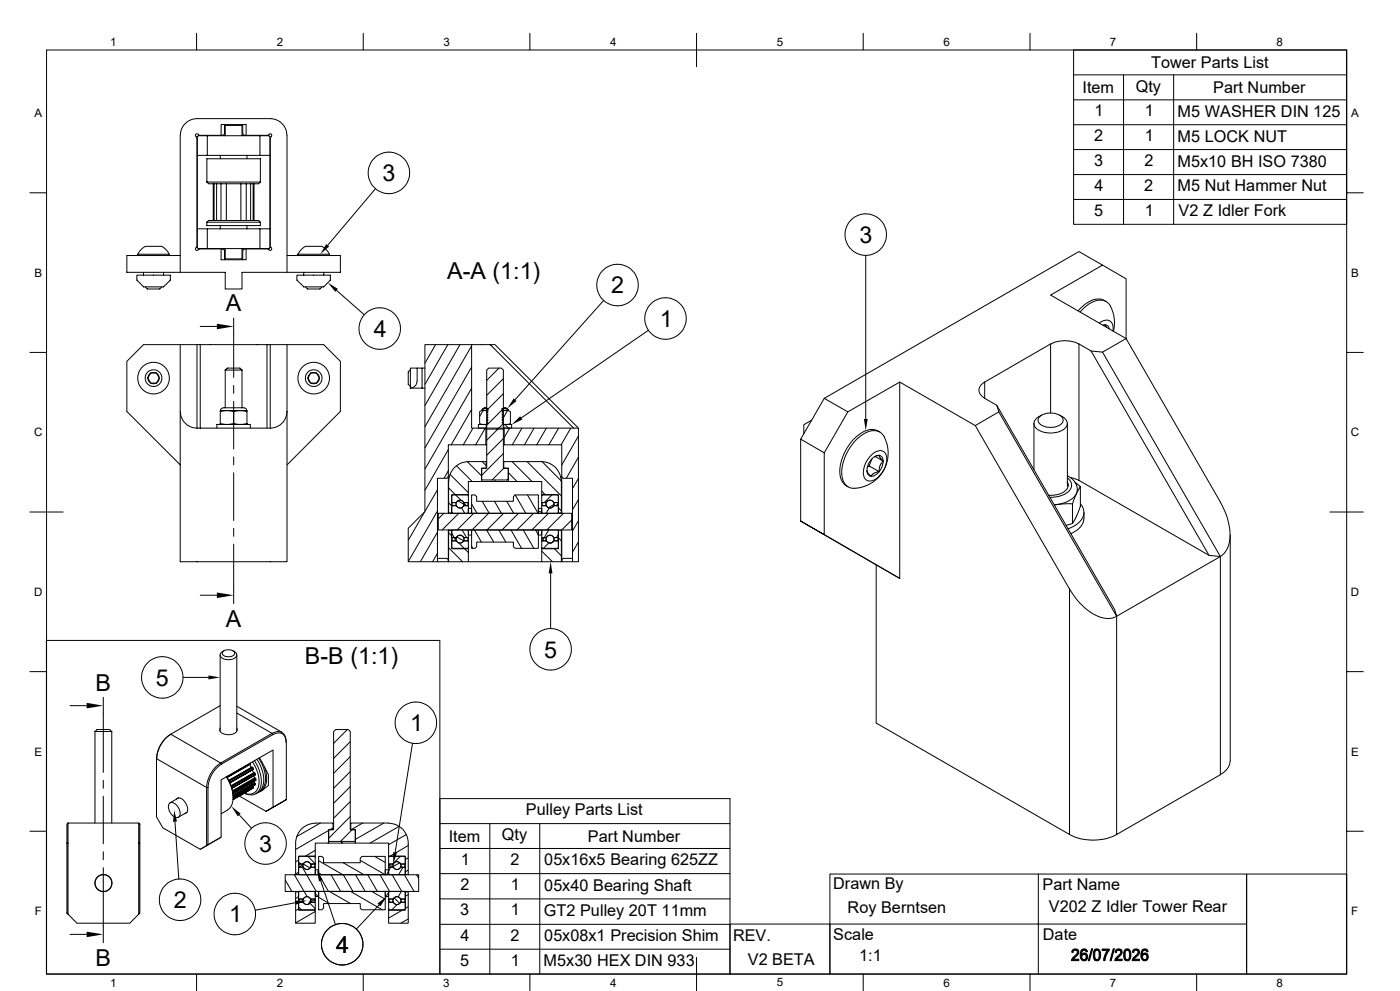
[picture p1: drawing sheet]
<svg xmlns="http://www.w3.org/2000/svg" width="420mm" height="297mm" viewBox="0 0 420 297" stroke-linecap="round" stroke-linejoin="round" font-family="sans-serif">
<g fill="none" stroke="#000" stroke-width=".3">
<path d="M14 15h390v276.9h-390zM59 10v5M109 10v5M159 10v5M209 10v10M259 10v5M309 10v5M359 10v5M404 15h-81.9v52.2h81.9M67.4 37.3v2.8M72.8 37.3l.1 2.8 .4 .5M322.1 22.4h81.9"/>
<path d="M322.1 29.9h81.9M322.1 37.4h81.9M337.1 22.4v44.8M352.1 22.4v44.8M9 57.8h5M58.8 41l.3 .4M59.1 41.4v32.3M59.2 46.6v22M62.1 54.6l.5 .5h15l.5-.5M62.1 54.6h16M62.1 54.6v-7h16v7M62.2 40.7v5.9h-3v-5.6l.3-.3h21.2l.3 .3v27.6"/>
<path d="M62.2 46.6h15.8M64 55.1v11M64.2 55.1v11M65 55.1v11M66.1 46.6v1M66.3 55.1v11M66.3 40.6h.5M66.8 40.6h.8M67.3 40.1l-.5 .5M67.6 40.7v-3.1h5v3.1M67.9 55.1v11M72.3 55.1v11"/>
<path d="M72.6 40.6h.7M73.3 40.6h.5v-3.3h-7.5v3.3h-6.5a.58 .58 0 0 0-.6-.5 .58 .58 0 0 0-.5 .6l.2 .3M73.8 40.6h6.5a.58 .58 0 0 1 .7-.5 .58 .58 0 0 1 .5 .6l-.2 .3M73.9 55.1v11M74.1 46.6v1M75.2 55.1v11M75.9 55.1v11M76.2 55.1v11M78 40.7v5.9h3M81.1 41.4v32.3M81.3 41l-.2 .4M112.6 56.6l-14.3 16.9"/>
<path d="M322.1 44.8h81.9M322.1 52.3h81.9M322.1 59.8h81.9M404 57.8h5M41.3 76.2h9.5v.4M41.3 76.2v.4M43.6 73.8h5M43.6 73.9l-1.3 .9-.9 1.4M48.6 73.9l1.2 .9 1 1.4M54.1 76.6h-16v5h29.5v5h5v-5h29.5v-5h-16M58.9 74.2a.47 .47 0 0 0-.1 .7 .47 .47 0 0 0 .7-.1M59.1 73.7l-.3 .5"/>
<path d="M62.1 66.6l.5-.5h15l.5 .5M62.1 66.6h16M62.1 66.6v1h16v-1M62.2 74.5v-5.9h-3v5.6l.3 .3h21.2l.3-.3v-5.6h-3v5.9M62.2 68.6h15.8M66.1 67.6v1M66.3 74.6h-6.5l-.3 .2M66.8 74.6h.8M66.8 74.6l.5 .5M66.8 74.6h-.5v3.3h7.5v-3.3h6.4l.4 .2M67.4 75.1v2.8M67.6 74.5v3.1h5v-3.1"/>
<path d="M72.6 74.6h.7M73.3 74.6l-.4 .5-.1 2.8M73.3 74.6h.5M74.1 67.6v1M81.1 73.7l.1 .3a.53 .53 0 0 1 .3 .7 .53 .53 0 0 1-.9 .1M89.3 76.6v-.4h9.5v.4M91.6 73.9l-1.3 .9-.9 1.4M91.6 73.8h5M96.6 73.9l1.3 .9 .9 1.4M259.7 76.5v49.1M330.8 79.5l7 4.1v17.9l28.3 49a17.2 17.2 0 0 1 2.4 13.1l-1 1.9-1.4 1.3M41.1 82.5h10v1.4l-2 2.1h-6l-2-2.1z"/>
<path d="M43.1 81.6v.9M43.6 86l.6 .6h3.7l.7-.6M49.1 81.6v.9M54.1 81.6v-41a5.1 5.1 0 0 1 5-5h22a5.1 5.1 0 0 1 5 5v41M60.1 97.8h5M70.1 95.3v17.8M89.1 82.5h10v1.4l-2 2.1h-6l-2-2.1zM91.1 81.6v.9M91.6 86l.6 .6h3.8l.6-.6M97.1 81.6v.9M101 87l8.3 7.3M181.1 90.1l-26.6 29.7"/>
<path d="M194.5 99l-38.1 26.3M329.8 96.8a2.26 2.26 0 0 1 2.3-.9 2.26 2.26 0 0 1 1.7 1.6l.1 1.7M331.6 97.4l-.7 .1M331.6 97.4l.8 .3 .4 .9M331.6 97.4l-.6 .1M331.6 97.4l.3 .7M331.9 90.4a5.3 5.3 0 0 0-6.7 1.1l-1.8 1.7M333.2 91.9a10.6 10.6 0 0 1 .8 7.4M333.2 91.8a3.7 3.7 0 0 0-5.2-1.4l-1.4 .7-2.6 2.4M9 105.6h5M45.2 111.8h1.8l.8 1.6-.9 1.4h-1.7l-.4-.6-.5-.9zM54.1 103.3v65.1h32v-45.1"/>
<path d="M59.1 103.3v25M60.1 103.3h-17l-5 5v15l16 16M60.1 103.3h20M60.1 103.3v25M67.6 110.9l.6-.6h3.8l.6 .6M67.6 110.9h5M67.6 110.9v11.3M70.1 115.5v2.4M72.6 110.9v11.3M81.1 103.3h16l5 5v15l-16 16M86.1 103.3v20M95 111.8h-1.8l-.8 1.5"/>
<path d="M95 111.8a1.69 1.69 0 0 0-2.6 1.5M95 111.8a1.7 1.7 0 0 1 0 3 1.7 1.7 0 0 1-2.6-1.5M95 111.8l.8 1.5-.8 1.5h-1.8l-.8-1.5M123.1 110.8l-.6 .7v3.7l.6 .6M125.1 114.3a2.02 2.02 0 0 1-2 2M125.1 114.3v-4h1.5v6h-3.5M125.1 110.3h-2v6M126.6 110.3h.9M126.6 116.3h.9M130.6 103.3l-3.1 5.5M134.3 103.3l-6.8 11.8M138 103.3l-10.5 18.2"/>
<path d="M141.5 103.3h5.6M141.5 103.6l-14 24.2M141.5 109.9l-14 24.3M141.5 116.3l-14 24.2M146 110.9l.6-.6h3.8l.6 .6v29.4h1.5v3.5h-8v-3.5h1.5zM149.7 110.3l-3.7 3.7M151 113.5l-5 5M151 118l-5 5M247.3 119.4l-7.1 12.2v24.6l22.6 13.1v47.4l58 33.4M269.9 114.5v58.9l-7.1-4.1M295.4 114.5l19.8-11.4v20.6M295.4 114.5a2.55 2.55 0 0 0-1.7 2.4 2.55 2.55 0 0 0 1.7 2.4"/>
<path d="M315.2 103.1a9.3 9.3 0 0 1 8.5 0M327.3 105.2l3.5 .3 35.3 61.3-3.4-.3zM327.3 105.2l-3.6-2.1v40.9M330.8 105.5l7-4-22.6-13.1 15.6-8.9-7.1-4.1-76.4 44 7 4 15.6-8.9 22.7 13.1 7-4.2-.6-1.9-3.6-2.1v-4.9M404 105.6h5M54.1 123.3a5.1 5.1 0 0 0 5 5M59.1 128.3h22M65.1 128.3v-1.1h10v1.1M66.1 123.1h2l-2 .3zM66.1 126.9l1.4 .3 2.6-.3M66.1 126.9v.3M66.1 123.4v3.5"/>
<path d="M66.1 123.1a1.44 1.44 0 0 1 2-.9h3.4a2.57 2.57 0 0 1 2.4 .4l.1 .5M68.1 123.1h4M68.1 123.1l2 .3M70.1 126.9l1.4 .3 2.6-.3M70.1 120.3v14.3M70.1 136.9v2.4M72.1 123.1h2v.3zM72.1 123.1l-2 .3M74.1 126.9v.3M74.1 123.4v3.5M80.1 128.3v-25h1v25M86.1 123.3a5.1 5.1 0 0 1-5 5"/>
<path d="M134.5 134.7l-7 12.2M136.9 139.6l4.8 4.8M140.2 138.3l4.3 4.4M141.5 122.6l-6.2 10.8M141.9 128.4l-2.9 5M143.5 128.2l.1 .2M143.5 127.2h2.3v1.1h-2.3zM144.7 138.3l1.1 1.2M144.9 123.1l-1 1.7M145.3 122.4l-.6 .3v.4h1.3l.4 .3-.4 .3 .4 .5-.4 .5 .4 .4-.4 .4 .4 .3-.4 .5 .4 .3-.4 .6h-1.5l-.6-.3v-3.5l.6-.3M145.3 122.4h.5a.87 .87 0 0 0-1.3 .7M145.3 122.4h1.1v.6h-1.7l.2-.4 .4-.1"/>
<path d="M145.4 122.3l-.1 .1M145.5 128.4l-2.8 5M145.8 133.3h.2M145.8 138.3h.2M145.8 122.2h.2M145.8 122.4h.2M149.2 128.4l-.1 .3M150.6 122.5l.4 .5M150.7 125.7v.2M151 138.3h.1M151 133.3h.3M151 122.5l-5 5"/>
<path d="M151 127l-5 5M151 131.4l-5 5M151 135.9l-6.5 6.6M151 122.2h.1M151.1 127.2h2.4v1.1h-2.4zM151.1 122.2l1 .2 .4 .7 .6 .3v3.5l-.6 .3h-1.5v-.2l-.4-.3 .4-.3-.4-.5 .4-.3-.4-.5 .4-.3-.4-.5 .4-.3-.3-.7 .3-.2h1.4l-.4-.6-.9-.1zM151.1 138.3h11.3a6 6 0 0 1 6 6v9.5h-.9v-5.5h-5v-4h-10v-4h-1.4zM151.5 127.3l1.1 1.1M151.7 122.4h-1.1v.6h1.7l-.2-.4-.4-.1M152.2 123.1l-1.3 2.3M152.4 122.7v.2M152.9 128.4l-1.6 2.7"/>
<path d="M153.6 138.3l6 6.1M156.5 128.4l-2.8 5M158.1 138.3l10.3 10.3M160.2 128.4l-2.9 5M162.6 138.3l5.8 5.8M163.9 128.4l-2.9 5M167.6 128.4l-3 5M171.2 128.4l-2.9 5M172.1 128.3l-25-25h1.4l25 25M173.5 130.7l-5 8.7M173.5 137l-3.6 6.3M243.5 125.9l-2.4 1.4v2.7"/>
<path d="M247.3 135.7v24.5l-7.1-4M254.3 123.4l-7 12.3-7.1-4.1M260.7 139.7l3 1.7M261.3 136.5a3.1 3.1 0 0 1 4-.9 5.2 5.2 0 0 1-.7 6 4.5 4.5 0 0 1-4.2 2.5 2.65 2.65 0 0 1-1.3-3.3l.6-2zM261.6 137.5l-.9 2.2-.5 .3M262.5 136.8l2.5 1.4M263.7 136.5a4.4 4.4 0 0 0-3.3 5.7 1.83 1.83 0 0 0 2.7-.2l.6-.6M263.7 136.5a1.77 1.77 0 0 1 1.1 2.5l-.3 1.2-.8 1.2M263.7 136.5l-1.4 .4M263.7 136.5l.9 1.3a.56 .56 0 0 1 .2 .6 .56 .56 0 0 1-.4 .5l-.5 .8-.2 1a.78 .78 0 0 1-.9 .9l-1.3 .8a.3 .3 0 0 1-.3 .3 .3 .3 0 0 1-.3-.3l-.8-1.4M263.9 129.5a5.3 5.3 0 0 0-6.6 1.1 14.4 14.4 0 0 0-5.2 12.1l.3 1.2 .7 1 1.3 1M292.6 127.6l28.2 48.9v73.6"/>
<path d="M299 121.5l35.4 61.2 .6 2-35.4-61.3M310.2 126.9v13.9M312.1 124.7a5.3 5.3 0 0 1 6.7 .6 1.75 1.75 0 0 1-1.4 2.4 5 5 0 0 1-5.8-1.1l-.2-1zM312.5 124.4l-.8 .5M317.9 124.4a2.73 2.73 0 0 1 2.2 3.1 5.7 5.7 0 0 1-6.3 2.2 3.4 3.4 0 0 1-3.6-3l.6-1.2 .8-.6M320.2 126.9v18.9M9 153.5h10M70.1 141.7v14.3M70.1 158.4v2.3M127.3 153.5l-4.8 8.4M131.3 146.7l-3.8 6.5M131.3 153.1l-8.8 15.1"/>
<path d="M131.3 159.4l-5.2 8.9M131.5 153.8h40v5h-40zM133.1 153.8l-1.6 1.6M134.5 142.8l-.5 .5h-2.8v25.1h-8.7v-10.1l5-5v-50h14v25h32v40.1h-1.8v-25.1h-2.7l-.5-.5M134.5 142.8v11M134.5 141.1l-1.3 2.2M134.5 158.8v9.6M134.6 153.8h.1M134.6 158.8v.2M134.6 159h.9v5.5h5v3.9h-5.9zM134.6 144.3v9.5h.9v-5.5h5v-4h4M134.6 144.3a5.9 5.9 0 0 1 6-6h5.2v2h-1.3v4"/>
<path d="M134.6 159.7l.9 .9M134.6 150.7l.9 .9M134.6 146.3l2 2M135 142.2l5.5 5.5M135.5 153.8h.1M135.5 158.8v.2M135.5 151.6h1.4a1.2 1.2 0 0 0 1.1 .7 1.2 1.2 0 0 0 1.1-.7h1.4v2l-.2 .2h-4.6l-.2-.2zM135.5 159.8l1.3 2.2M135.5 153.4l.3 .4M135.6 150.6h1.2v1h-1.2zM135.7 148.3h4.6l.2 .3v2h-1.4a1.23 1.23 0 0 0-1.1-.7 1.23 1.23 0 0 0-1.1 .7h-1.4v-2zM135.7 158.8h4.6l.2 .3v2h-1.4a1.23 1.23 0 0 0-1.1-.7 1.23 1.23 0 0 0-1.1 .7h-1.4v-2z"/>
<path d="M136.7 148.3l1.6 1.6M136.9 151.5l-.1 .1M137.3 150.1l1.9 1.1M137.6 153.8l-5 5M138.5 152.2l.9 1.6M138.6 158.8l1.4 2.3M139.1 151.5l.1 .1M139.2 150.6h1.2v1h-1.2zM139.2 150.9l.7 .7M140.5 148.3v.3M140.5 152.4h1v1.4h-1zM140.5 158.8h1v1.6h-1z"/>
<path d="M140.5 150.6v1M141.5 158.8h20v5.5h-7l-.5-.5v-1.3h-11v1.3l-.5 .5h-1zM141.5 148.3h1l.5 .5v1.4h11v-1.4l.5-.5h7v5.5h-20zM141.5 151.1l1.6 2.7M142.1 153.8l-5 5M142.3 158.8l2.1 3.6M144.5 144.3h8M144.7 150.2l2.1 3.6M146 158.8l2.1 3.6M146.6 153.8l-5 5M148.3 150.2l2.1 3.6M148.5 143.8v.5"/>
<path d="M149.6 158.8l2.1 3.6M151.1 153.8l-5 5M151.1 140.3l-3.5 3.5M152 150.2l2.1 3.6M152.5 143.4l-.4 .4M152.5 141.7l2.7 2.7M153.3 158.8l3.2 5.5M154.6 148.3l3.1 5.5M155.6 153.8l-5 5M157 158.8l3.1 5.5M158.2 148.3l3.2 5.5M160.1 153.8l-5 5"/>
<path d="M160.7 158.8l.8 1.6M161.5 153l1 .6M161.5 152.4h1v1.4h-1zM161.5 158.8h1v1.6h-1zM162.5 148.3v.3M162.5 148.6l.3-.3h4.5l.2 .3v2h-1.4a1.2 1.2 0 0 0-1.1-.7 1.2 1.2 0 0 0-1.1 .7h-1.4zM162.5 147.2l1 1.1M162.5 150.6v1M162.5 151.6h1.4a1.2 1.2 0 0 0 1.1 .7 1.2 1.2 0 0 0 1.1-.7h1.4v2l-.2 .2h-4.5l-.3-.2zM162.6 150.6h1.2v1h-1.2zM162.8 158.8h4.5l.2 .3v2h-1.4a1.2 1.2 0 0 0-1.1-.7 1.2 1.2 0 0 0-1.1 .7h-1.4v-2zM163.9 151.5l-.1 .1"/>
<path d="M164.5 153.8l-4.9 5M164.6 158.8l-1.9 3.3M164.7 152.3l-.9 1.5M165.6 148.3l-2.3 2.3M166.2 151.5v.1M166.2 150.6h1.2v1h-1.2zM166.2 151.2l-1.7 1M167.4 151l-.6 .6M167.5 153.8h.1M167.5 158.8v.2M167.5 159h.9v9.4h-5.9v-3.9h5zM167.5 152.2l.9 .9"/>
<path d="M168.4 153.8h.1M168.4 158.8v.2M168.5 142.8v-9.5h-17.2v-4.7h-5.5v4.7h-11.3v9.5M168.5 142.8v11M169 153.8l-5 5M171.5 155.9l-3 2.9v9.6M173.5 143.4l-1.8 3M173.5 149.7l-1.8 3.1M173.5 156.1l-1.8 3M256.4 146.3a10.5 10.5 0 0 0 8.2-16.3 4.6 4.6 0 0 0-5.9 .3 14.2 14.2 0 0 0-6 13 3.5 3.5 0 0 0 3.7 3M317.2 151.2l-.9 .1M317.2 151.2l-.9 .2"/>
<path d="M320.2 144.7l.3 .8M320.2 144.4a2.45 2.45 0 0 1-1.9 3.5l-1.1 .4-2.6 .2M320.2 143.2a2.69 2.69 0 0 1 1.3 2.7 2.69 2.69 0 0 1-2 2.2l-1.8 .7-2.7 .3M320.2 142.6l1.4 .9 1.1 1.4 .5 1.4-.3 1.7M321.1 143.1l2.6 .9M321.7 156.9l-1.9 .6M321.7 151v5.9M322.5 144.6l1 .7a.72 .72 0 0 1 .5 .7 .72 .72 0 0 1-.4 .6l-.7 1.4M322.9 148l-1 2.4a.6 .6 0 0 1-.3 .7 .6 .6 0 0 1-.7-.1l-3.7 .2M322.9 148a7.4 7.4 0 0 1-5.7 3.2M323.7 144l39 22.5M324.1 145.9v5.8l-1.1 2.9-1.3 2.3"/>
<path d="M324.1 151a3.9 3.9 0 0 1-1 6.1l-2.7 1.4M325.2 153.6a5.6 5.6 0 0 1-4 6.3M398.9 153.5h10.1M60.1 178.4h5M70.1 163.1v17.8M131.2 168.4h3.4M131.2 167.3h2.8M131.3 165.8l-1.5 2.5M134 167.4l.5 .5M134.6 164.2l4.1 4.1M135.5 162.1h1.4a1.25 1.25 0 0 0 1.1 .7 1.25 1.25 0 0 0 1.1-.7h1.4v2l-.2 .2h-4.6l-.2-.2zM135.6 161.1h1.2v1h-1.2z"/>
<path d="M136.8 161.1l.1 .1M137 160.9l2.1 1.2M137.6 162.7l1.6 1.6M139.2 161.1h1.2v1h-1.2zM139.2 161.1l-.1 .1M139.3 164.4l1.2 1.2M140.5 164.1v.4M140.5 168.4h22M140.5 161.1v1M141.5 163.8l.3 .5M162.5 164.1v.4M162.5 162.1h1.4a1.22 1.22 0 0 0 1.1 .7 1.22 1.22 0 0 0 1.1-.7h1.4v2l-.2 .2h-4.5l-.3-.2z"/>
<path d="M162.5 165.2l3.2 3.1M162.5 161.1v1M162.6 161.1h1.2v1h-1.2zM163.8 161.1l.1 .1M164.6 162.7l-1.6 1.6M165.2 171.8v16.5M165.9 162.3l-.7 .5M166.2 161.1h1.2v1h-1.2zM166.2 161.1v.1M166.3 161.1l-.1 .1M166.3 164.4l2.1 2.2M167.5 160.1l-.5 1"/>
<path d="M167.5 161.2l.9 .9M168.4 168.4h3.3M169 167.4l-.5 .5M169 167.3h2.7M173.5 162.4l-1.8 3.1M247.3 160.2l22.6 13.2M320.9 176.5a17.1 17.1 0 0 0 10.1 8.7l2.2 .1 1.8-.6M369.1 160.3v67.8M13.9 191.9h118.1v100h-118.1zM66 196.3v22.9M66.8 195.3a2.57 2.57 0 0 1 3.6 .2 1.41 1.41 0 0 1-1.9 1.4 1.28 1.28 0 0 1-1.7-1.6zM67.2 195a1.23 1.23 0 0 0-1.2 1.2 1.23 1.23 0 0 0 1.1 1.3 3.2 3.2 0 0 0 3.9-.9l-.1-.9-1-.7"/>
<path d="M71 196.3v22.9M335 184.7l31.1-17.9v65.4l-31.1 17.9M335 184.7v65.4M9 201.3h5M21 211.5h5M28.5 219.2l.6-.5h3.8l.6 .5M28.5 219.2h5M28.5 219.2v27.5M31 209v22.5M33.5 219.2v27.5M54.9 203h7.6M66 211.5l-14.8 8.5 15 8.7"/>
<path d="M66.1 218.2a1.44 1.44 0 0 0 1.5 1.9 2.86 2.86 0 0 0 3.6-1.3l-.2-.6M71 213.7l10.6 6.1M71 211.7l13.6 7.8M81.6 219.8a2.55 2.55 0 0 1 3-.3 2.55 2.55 0 0 1 1.2 2.7M81.6 219.8l.2 .4M81.6 219.8l-15.4 8.9M100.1 219.2l.6-.5h3.8l.6 .5v29.5h1.5v3.5h-8v-3.5h1.5zM104.2 218.7l-4.1 4.1M404 201.3h5M31 233.8v2.5M31 238.6v14.3M46.9 227.1v17.7l2 3.3 11.2 6.5 1.9-1.2"/>
<path d="M46.9 227.4l15.1 8.6M51.2 220a9 9 0 0 0-4.2 7.2M51.2 220.1a9.3 9.3 0 0 0-4.2 7.3M52.9 239.6a1.64 1.64 0 0 1 2.6 .8 2.73 2.73 0 0 1 .4 3.3l-.5 .2M53.5 239.2l-2.5 1.4M62 236h.4v17.2l-.4 .2M62 236v17.4M66.2 228.7l.2 .3M66.2 228.7a9.3 9.3 0 0 0-4.2 7.3M66.4 229.1a8.6 8.6 0 0 0-4 6.9M67.9 232.8a9.2 9.2 0 0 1 1.4 8.9 5.8 5.8 0 0 1-3 2.2M67.9 232.8a10.8 10.8 0 0 1 2 5.9"/>
<path d="M68.6 233.9l7.1-3.9-7 4M69.6 236.2l7-4zM70 238.7v.4M71.8 238.5l8 4.7M75 229.1l.1 .5 .4 .4M75 229.1l-6.8 3.9M75.1 228.7v.1M75.1 228.8v.1M75.1 236.6h.1M75.1 228.9l-7 4.1M75.1 228.7l-7.1 4.1M75.1 228.9l-.1 .2"/>
<path d="M75.7 228.3a8.6 8.6 0 0 1 1.4 8.4 2.85 2.85 0 0 1-3.9 1M75.7 230h.2M75.8 230.1l.2 .4M75.8 230.7a.88 .88 0 0 0 .6 1l.1 .1M75.9 230.7h-.1M75.9 235.6l.1 .2-6.1 3.5M75.9 236.2l-6 3.4 5.2-3M75.9 230.1l-7.2 4M76 230.6l-7 4 6.8-3.9M76 230.5l-7.1 4M76 236.1l-6.1 3.5M76 235.9l-6.1 3.6"/>
<path d="M76.2 231.6l-6.9 3.9M76.2 232.5l.3 .6M76.2 234.2l.2 .3M76.3 234.5l-6.4 3.7M76.3 234.5l.2 .2M76.3 228a9.4 9.4 0 0 1 1.6 8.6 3.2 3.2 0 0 1-4.7 1.1M76.4 231.6l-7 4.1M76.4 233.1l.3 .2M76.4 233.1l-6.6 3.9M76.5 235.2h.1M76.5 235.2l-6.5 3.8 6.5-3.8M76.5 234.8l.1 .1"/>
<path d="M76.5 234.8l-6.5 3.7M76.6 232.2l-.1-.4-7 4M76.6 234.9l-.1 .3M76.6 234.9l-6.6 3.9M76.8 233.5l-.1-.2-6.9 3.9M76.8 233.8v-.3l-6.9 3.9M76.8 233.8l-6.9 4M76.8 233.8l-6.9 3.9M77 227.5a9.2 9.2 0 0 1 1.5 8.9l-1 1M77.5 237.5l-.7 .4M77.6 227.2a8.9 8.9 0 0 1 1.4 8.8l-.6 .6M77.8 227.2l2.7 5v3.2l-1.9 1.5-1 .5"/>
<path d="M79 236.6l-.6 .4M79.5 230.1a6 6 0 0 1-.8 6.6l-.8 .5M81.8 220.2l-15.4 8.8M81.8 220.2a2.41 2.41 0 0 1 2.9-.3 2.41 2.41 0 0 1 1.1 2.6M85.9 222.2v17.4M105.1 222.3l-5 5M105.1 226.8l-5 5M105.1 231.3l-5 5M105.1 235.8l-5 4.9M123.7 222.8l-5.2 32.7M132 239.4h87v52.5h-87zM369 228.1a5 5 0 0 1-2.9 4.1"/>
<path d="M9 249.1h5M20.1 247l.3-.3v27.3l-.3-.3zM20.4 246.7h21.2M31 255.3v2.4M41.6 246.7l.4 .3v26.7l-.4 .3zM50.8 240.8a1.71 1.71 0 0 1 2.5 .8 2.49 2.49 0 0 1 .2 3.3 2.58 2.58 0 0 1-2.8-2.3l-.2-.8zM52.5 246.3l1.1 17.1M56 243.5h.1M56 243.5l-2.5 1.4M66.3 250.9l-6.2 3.7M71.8 244.2l3.6 4M79.8 243.2l6.1-3.6z"/>
<path d="M81.9 241.9v-17.1l-15.6 8.9v17.2l-3.9 2.3M89.6 258.4l.6 .5M89.6 257.8l-.9 .5M89.6 256.9l.2-.2h4.5l.3 .2v2.1h-1.4a1.2 1.2 0 0 0-1.1-.8 1.2 1.2 0 0 0-1.1 .8h-1.4zM89.7 259h1.1v.9h-1.1zM90.7 259.9l4.2 7.3M90.9 259l-1 .9M90.9 259.8v.1M91 259l2 1.1M91 259.9h-1.4v2l.2 .3h4.5l.3-.3v-2h-1.4M91 259.9a1.2 1.2 0 0 0 1.1 .7 1.2 1.2 0 0 0 1.1-.7M92.4 256.7l2.2 2.2"/>
<path d="M93.2 259.8l.1 .1M93.3 259h1.1v.9h-1.1zM93.9 258.9l-.6 .4M94.4 259.9l.2 .4M94.6 254.8l-2.9 1.8M94.6 259v.9M94.6 256.6v.3M94.7 246.7h5.2v2h-1.3v4M94.7 246.7a5.9 5.9 0 0 0-6 6v9.4h.9v-5.5h5v-3.9h4M95.6 258l7.3 4.2M95.6 256.7h1l.5 .5v1.4h11v-1.4l.5-.5h7v5.5h-20zM96.1 246.7l-7.1 4"/>
<path d="M98.6 248.9l-9.9 5.7M98.6 252.6h-.2M98.6 252.7h8M99.9 246.7h.2M99.9 248.1l-.9 .6M102.6 252.2v.5M103 258.6l6.2 3.6M105.1 240.2l-5 5M105.1 244.7l-6.5 6.5M105.1 246.7h.1M105.6 248.7l-3.4 3.5M108.1 257.9l7.5 4.3"/>
<path d="M108.8 246.7l-3.5 2M112.4 256.7l3.2 1.8M115.1 246.7l-8.5 4.9M116.5 246.7h-11.3v2h1.4v4h10v3.9h5v5.5h.9v-9.4a5.9 5.9 0 0 0-6-6M116.6 259v.9M116.6 256.9l.2-.2h4.5l.3 .2v2.1h-1.4a1.2 1.2 0 0 0-1.1-.8 1.2 1.2 0 0 0-1.1 .8h-1.4zM116.6 256.6v.3M116.7 259.2l1.2 .6M116.7 259h1.2v.9h-1.2zM117.2 259.9l-1.2 2.3M117.9 259.8v.1M118 259.9a1.2 1.2 0 0 0 1.1 .7 1.2 1.2 0 0 0 1.1-.7"/>
<path d="M118 259.9h-1.4v2l.2 .3h4.5M119.8 247.7l-8.7 4.9M119.9 258.6l-2 1.1M120.1 256.7l-2.3 2.2M120.2 259.9h1.4v2l-.3 .3M120.2 259.8l.1 .1M120.3 259h1.2v.9h-1.2zM120.9 259.9l-1.3 2.3M121.9 250.1l-5.3 3.1M122.5 253.4l-5.4 3.2M122.5 257.1l-.9 .5M132 246.8h87"/>
<path d="M132 254.3h87M146.9 246.8v45.1M161.9 246.8v45.1M320.8 250.1a15.6 15.6 0 0 0 14.2 0M404 249.1h5M20.4 274l2.7 2.7h15.8l2.7-2.7M31 260.1v22.4M85.6 262.2h40v5h-40zM85.6 263.8l1.9 3.4M88.3 262.2l3.8 6.5M88.6 270.6l-12 2.2M88.7 267.3h.9v5.5h5v3.9h-5.9z"/>
<path d="M88.7 262.1v.1M88.7 267.2v.1M89.6 271.8l.8 .9M89.6 261.4l-.9 .6M89.6 268.7l-.9 .6M89.6 272.4l-.9 .5M89.6 267.4l.2-.2h4.5l.3 .2v2.1h-1.4a1.2 1.2 0 0 0-1.1-.8 1.2 1.2 0 0 0-1.1 .8h-1.4zM89.6 262.1v.1M89.6 267.2v.1M89.7 269.5h1.1v.9h-1.1zM90.9 269.5v.1M91 270.4h-1.4v2"/>
<path d="M91 270.4a1.2 1.2 0 0 0 1.1 .7 1.2 1.2 0 0 0 1.1-.7M93 270.7l1.6 1.6M93.2 270.4h1.4v2l-.3 .3h-4.5l-.2-.3M93.3 269.7l-.8 1.4M93.3 269.5l-.1 .1M93.3 269.5h1.1v.9h-1.1zM94.4 269.6l-1.1 .7M94.6 267.8l.8 .8M94.6 273.2l-5.9 3.4M94.6 269.5v.9M94.6 260.7h1v1.5h-1zM94.6 267.2h1v1.5h-1z"/>
<path d="M94.6 272.4v.4M95.6 272.6v.1M95.6 268.9l3.1 1.9M95.6 261.6l.9 .6M95.6 267.2h20v5.5h-7l-.5-.5v-1.4h-11v1.4l-.5 .5h-1zM95.7 262.2l2.9 5M96.2 264l4.4 13.1M98.8 267.2l6.3 3.6M99.3 262.2l2.9 5M103 262.2l2.9 5M105.2 267.2l9.5 5.5M106.6 262.2l3 5"/>
<path d="M110.3 262.2l2.9 5M111.5 267.2l4.1 2.3M113.7 271.2l-6.8 7.2M114 262.2l2.9 5M115.6 260.7h1v1.5h-1zM115.6 267.2h1v1.5h-1zM116.6 267.4l-.7 1.2M116.6 269.5v.9M116.6 267.4l.2-.2h4.5l.3 .2v2.1h-1.4a1.2 1.2 0 0 0-1.1-.8 1.2 1.2 0 0 0-1.1 .8h-1.4zM116.6 272.4v.4M116.7 270.2l.4 .2M116.7 269.5h1.2v.9h-1.2z"/>
<path d="M117.6 262.2l2.9 5M117.9 269.5v.1M118 270.4a1.2 1.2 0 0 0 1.1 .7 1.2 1.2 0 0 0 1.1-.7M118 270.4h-1.4v2M118.2 269.1l1.7 1.7M119.1 271.1l-1.5 1.6M120.2 270.4h1.4v2l-.3 .3h-4.5l-.2-.3M120.3 269.5l-.1 .1M120.3 269.5h1.2v.9h-1.2zM120.4 267.2l-.9 1.6M120.7 272.8l-4.1 2.4M121.3 262.2l2.9 5"/>
<path d="M121.6 267.3h.9v9.4h-5.9v-3.9h5zM121.6 262.1v.1M121.6 267.2v.1M122.5 260.8l-.9 .5M122.5 268.1l-.9 .5M122.5 271.7l-.9 .6M122.5 275.4l-2.2 1.2M122.5 262.1v.1M122.5 267.2v.1M125 262.2l.6 1M132 261.8h87M132 269.4h87"/>
<path d="M132 277h87M219 276.9h30v15h-30zM249 262h125v29.9h-125zM249 276.9h125M311.5 262v29.9M374 262h30v29.9h-30zM21 280h5M59 291.9v5M109 291.9v5M132 284.5h87M159 291.9v5M209 286.9v10"/>
<path d="M259 291.9v5M309 291.9v5M359 291.9v5"/>
<circle cx="116.7" cy="51.8" r="6.2"/>
<circle cx="259.7" cy="70.3" r="6.2"/>
<circle cx="113.9" cy="98.5" r="6.2"/>
<circle cx="185.3" cy="85.4" r="6.2"/>
<circle cx="199.7" cy="95.5" r="6.2"/>
<circle cx="46" cy="113.3" r="2.51"/>
<circle cx="46" cy="113.3" r="1.7"/>
<circle cx="46.1" cy="113.3" r="4.7"/>
<circle cx="94.1" cy="113.3" r="2.51"/>
<circle cx="94.1" cy="113.3" r="4.7"/>
<circle cx="138" cy="151.1" r="1.18"/>
<circle cx="165" cy="151.1" r="1.18"/>
<circle cx="138" cy="161.6" r="1.18"/>
<circle cx="165" cy="161.6" r="1.18"/>
<circle cx="165.2" cy="194.6" r="6.2"/>
<circle cx="48.7" cy="203" r="6.2"/>
<circle cx="124.8" cy="216.6" r="6.2"/>
<circle cx="79.7" cy="252.8" r="6.2"/>
<circle cx="92.1" cy="259.4" r="1.18"/>
<circle cx="119.1" cy="259.4" r="1.18"/>
<circle cx="31" cy="264.7" r="2.51"/>
<circle cx="31" cy="264.7" r="2.58"/>
<circle cx="54" cy="269.7" r="6.2"/>
<circle cx="70.5" cy="273.9" r="6.2"/>
<circle cx="92.1" cy="269.9" r="1.18"/>
<circle cx="119.1" cy="269.9" r="1.18"/>
<circle cx="102.7" cy="283" r="6.2"/>
</g>
<g fill="#000" stroke="#000" stroke-width=".3">
<path d="M321.8 284.6l.2-.1a1.16 1.16 0 0 1 1.4 .2l-1.1 .1-.4 .7-.4-.1z" fill-rule="evenodd"/>
<path d="M322.6 284.7h.8l.2 1-1.6 1.8h1.6v.4h-2.2l.4-.8 .8-.8a.8 .8 0 0 0 .6-.8 .8 .8 0 0 0-.6-.8z" fill-rule="evenodd"/>
<path d="M324.4 284.8l.8-.1a1.14 1.14 0 0 0-.7 1.4h.4a.84 .84 0 0 0-.3 .9 .84 .84 0 0 0 .6 .6h.8a1.2 1.2 0 0 1-1.5 .1 1.2 1.2 0 0 1-.4-1.4z" fill-rule="evenodd"/>
<path d="M324.5 284.6h.2a.95 .95 0 0 1 1.5 .6l-.4 .1-.5-.6z" fill-rule="evenodd"/>
<path d="M324.7 285.9a.88 .88 0 0 1 1.3 .1l-1.5 .1z" fill-rule="evenodd"/>
<path d="M325.2 286h.8l.3 .5-.2 1.1h-.9a.83 .83 0 0 0 .6-.8 .83 .83 0 0 0-.6-.8z" fill-rule="evenodd"/>
<path d="M327.4 284.4h.4l-1 3.6h-.3z" fill-rule="evenodd"/>
<path d="M328.3 284.8l.8-.1a1.94 1.94 0 0 0-.6 2.5l.6 .4-.8 .1-.2-.5-.1-1.7z" fill-rule="evenodd"/>
<path d="M328.3 284.7a1.14 1.14 0 0 1 1.4-.1 1.14 1.14 0 0 1 .5 1.4l-.1 1a1 1 0 0 1-.7 .9 1 1 0 0 1-1.1-.2l.8-.1a1.86 1.86 0 0 0 .5-2.5l-.3-.3z" fill-rule="evenodd"/>
<path d="M330.6 284.4h2.2l-1 2.1-.3 1.4h-.4l.1-.8 1-2.2h-1.6z" fill-rule="evenodd"/>
<path d="M334 284.4h.3l-1 3.6h-.3z" fill-rule="evenodd"/>
<path d="M334.8 284.6l.2-.1a1.16 1.16 0 0 1 1.4 .2l-1.1 .1-.4 .7-.4-.1z" fill-rule="evenodd"/>
<path d="M335.6 284.7h.8l.1 .2a2.29 2.29 0 0 1-1.3 2.4l-.2 .2h1.6v.4h-2.2l.3-.7 1.1-1.1a.72 .72 0 0 0 .4-.8 .72 .72 0 0 0-.6-.6z" fill-rule="evenodd"/>
<path d="M337.4 284.8l.8-.1a1.94 1.94 0 0 0-.5 2.5l.5 .4-.8 .1-.2-.5-.1-1.7z" fill-rule="evenodd"/>
<path d="M337.4 284.7a1.14 1.14 0 0 1 1.5-.1 1.14 1.14 0 0 1 .4 1.4l-.1 1a1 1 0 0 1-.7 .9 1 1 0 0 1-1.1-.2l.8-.1a1.86 1.86 0 0 0 .5-2.5l-.3-.3z" fill-rule="evenodd"/>
<path d="M340 284.6l.2-.1a1.16 1.16 0 0 1 1.4 .2l-1.1 .1-.4 .7-.4-.1z" fill-rule="evenodd"/>
<path d="M340.8 284.7h.8l.2 1-1.6 1.8h1.6v.4h-2.2l.4-.8 .8-.8a.8 .8 0 0 0 .6-.8 .8 .8 0 0 0-.6-.8z" fill-rule="evenodd"/>
<path d="M342.6 284.8l.9-.1a1.14 1.14 0 0 0-.8 1.4h.4a.84 .84 0 0 0-.3 .9 .84 .84 0 0 0 .6 .6h.8a1.2 1.2 0 0 1-1.5 .1 1.2 1.2 0 0 1-.4-1.4z" fill-rule="evenodd"/>
<path d="M342.7 284.6h.2a.95 .95 0 0 1 1.5 .6l-.4 .1-.5-.6z" fill-rule="evenodd"/>
<path d="M342.9 285.9a.88 .88 0 0 1 1.3 .1l-1.5 .1z" fill-rule="evenodd"/>
<path d="M343.4 286h.8l.3 .5-.2 1.1h-.9a.83 .83 0 0 0 .6-.8 .83 .83 0 0 0-.6-.8z" fill-rule="evenodd"/>
</g>
<g fill="#000">
<path d="M97.9 73.2l.9 .7-2.7 2.3zM65.1 97l5 .8-5 .9zM98.3 84.7l3 1.9-.7 .9zM154.1 119.4l.8 .8-2.7 2.2zM153.5 127.3l2.5-2.5 .7 .9zM259.2 125.6h1.1l-.6 3.5zM65.1 177.6l5 .8-5 .8zM165.2 168.3l.5 3.5h-1.1zM26 210.7l5 .8-5 .8zM62.5 202.4l3.5 .6-3.5 .6zM52.3 242.8l.8 3.4-1.2 .1zM69.4 241.6l2.8 2.2-.9 .8z"/>
<path d="M117.9 255.4l1.2 .2-1.1 3.3zM26 279.2l5 .8-5 .9zM88.5 270l3.6-.1-3.4 1.2zM95.1 260.6l1.7 3.2-1.1 .4zM113.2 270.8l2.9-2.2-2 3z"/>
</g>
<g font-size="7">
<text x="114.7" y="54.3">3</text>
<text x="257.8" y="72.8">3</text>
<text x="134.2" y="83.6">A-A (1:1)</text>
<text x="183.4" y="87.9">2</text>
<text x="67.7" y="93.3">A</text>
<text x="112.1" y="101">4</text>
<text x="197.9" y="98">1</text>
<text x="67.7" y="187.9">A</text>
<text x="163.2" y="197.1">5</text>
<text x="91.5" y="199">B-B (1:1)</text>
<text x="28.6" y="207">B</text>
<text x="46.7" y="205.5">5</text>
<text x="123.1" y="219.1">1</text>
<text x="77.7" y="255.3">3</text>
<text x="52.2" y="272.2">2</text>
<text x="68.7" y="276.4">1</text>
<text x="100.8" y="285.5">4</text>
<text x="28.6" y="289.6">B</text>
</g>
<g font-size="4.9">
<text x="345.3" y="20.4">Tower Parts List</text>
<text x="324.7" y="27.9">Item</text>
<text x="340.7" y="27.4">Qty</text>
<text x="363.9" y="27.9">Part Number</text>
<text x="328.4" y="34.8">1</text>
<text x="343.4" y="34.8">1</text>
<text x="353.2" y="35">M5 WASHER DIN 125</text>
<text x="328.3" y="42.3">2</text>
<text x="343.4" y="42.3">1</text>
<text x="353.2" y="42.4">M5 LOCK NUT</text>
<text x="328.2" y="49.7">3</text>
<text x="343.3" y="49.7">2</text>
<text x="353.2" y="49.9">M5x10 BH ISO 7380</text>
<text x="328.3" y="57.2">4</text>
<text x="343.3" y="57.2">2</text>
<text x="353.2" y="57.3">M5 Nut Hammer Nut</text>
<text x="328.2" y="64.7">5</text>
<text x="343.4" y="64.7">1</text>
<text x="353.6" y="64.8">V2 Z Idler Fork</text>
<text x="157.8" y="244.3">Pulley Parts List</text>
<text x="150.5" y="251.8">Qty</text>
<text x="134.6" y="252.3">Item</text>
<text x="176.4" y="252.3">Part Number</text>
<text x="138.3" y="259.2">1</text>
<text x="153.1" y="259.2">2</text>
<text x="163.2" y="259.3">05x16x5 Bearing 625ZZ</text>
<text x="138.1" y="266.7">2</text>
<text x="153.2" y="266.7">1</text>
<text x="163.2" y="266.9">05x40 Bearing Shaft</text>
<text x="249.9" y="266.4">Drawn By</text>
<text x="312.7" y="266.7">Part Name</text>
<text x="138.1" y="274.4">3</text>
<text x="153.2" y="274.4">1</text>
<text x="163.2" y="274.5">GT2 Pulley 20T 11mm</text>
<text x="254.3" y="273.7">Roy Berntsen</text>
<text x="314.6" y="273.3">V202 Z Idler Tower Rear</text>
<text x="138.2" y="281.9">4</text>
<text x="153.1" y="281.9">2</text>
<text x="219.9" y="281.9">REV.</text>
<text x="250" y="281.8">Scale</text>
<text x="312.9" y="281.8">Date</text>
<text x="163.2" y="282.1">05x08x1 Precision Shim</text>
<text x="138.1" y="289.4">5</text>
<text x="153.2" y="289.4">1</text>
<text x="163.1" y="289.5">M5x30 HEX DIN 933</text>
<text x="224.4" y="289.3">V2 BETA</text>
<text x="257.8" y="288.1">1:1</text>
</g>
<g font-size="3.5">
<text x="33" y="13.7">1</text>
<text x="83" y="13.7">2</text>
<text x="133" y="13.7">3</text>
<text x="183" y="13.7">4</text>
<text x="233" y="13.7">5</text>
<text x="283" y="13.7">6</text>
<text x="333" y="13.7">7</text>
<text x="383" y="13.7">8</text>
<text x="10.3" y="35.1">A</text>
<text x="405.3" y="35.1">A</text>
<text x="10.3" y="83">B</text>
<text x="405.3" y="83">B</text>
<text x="10.2" y="130.8">C</text>
<text x="405.2" y="130.8">C</text>
<text x="10.2" y="178.6">D</text>
<text x="405.2" y="178.6">D</text>
<text x="10.3" y="226.4">E</text>
<text x="405.3" y="226.4">E</text>
<text x="10.4" y="274.3">F</text>
<text x="405.4" y="274.3">F</text>
<text x="33" y="295.7">1</text>
<text x="83" y="295.7">2</text>
<text x="133" y="295.7">3</text>
<text x="183" y="295.7">4</text>
<text x="233" y="295.7">5</text>
<text x="283" y="295.7">6</text>
<text x="333" y="295.7">7</text>
<text x="383" y="295.7">8</text>
</g>
</svg>
